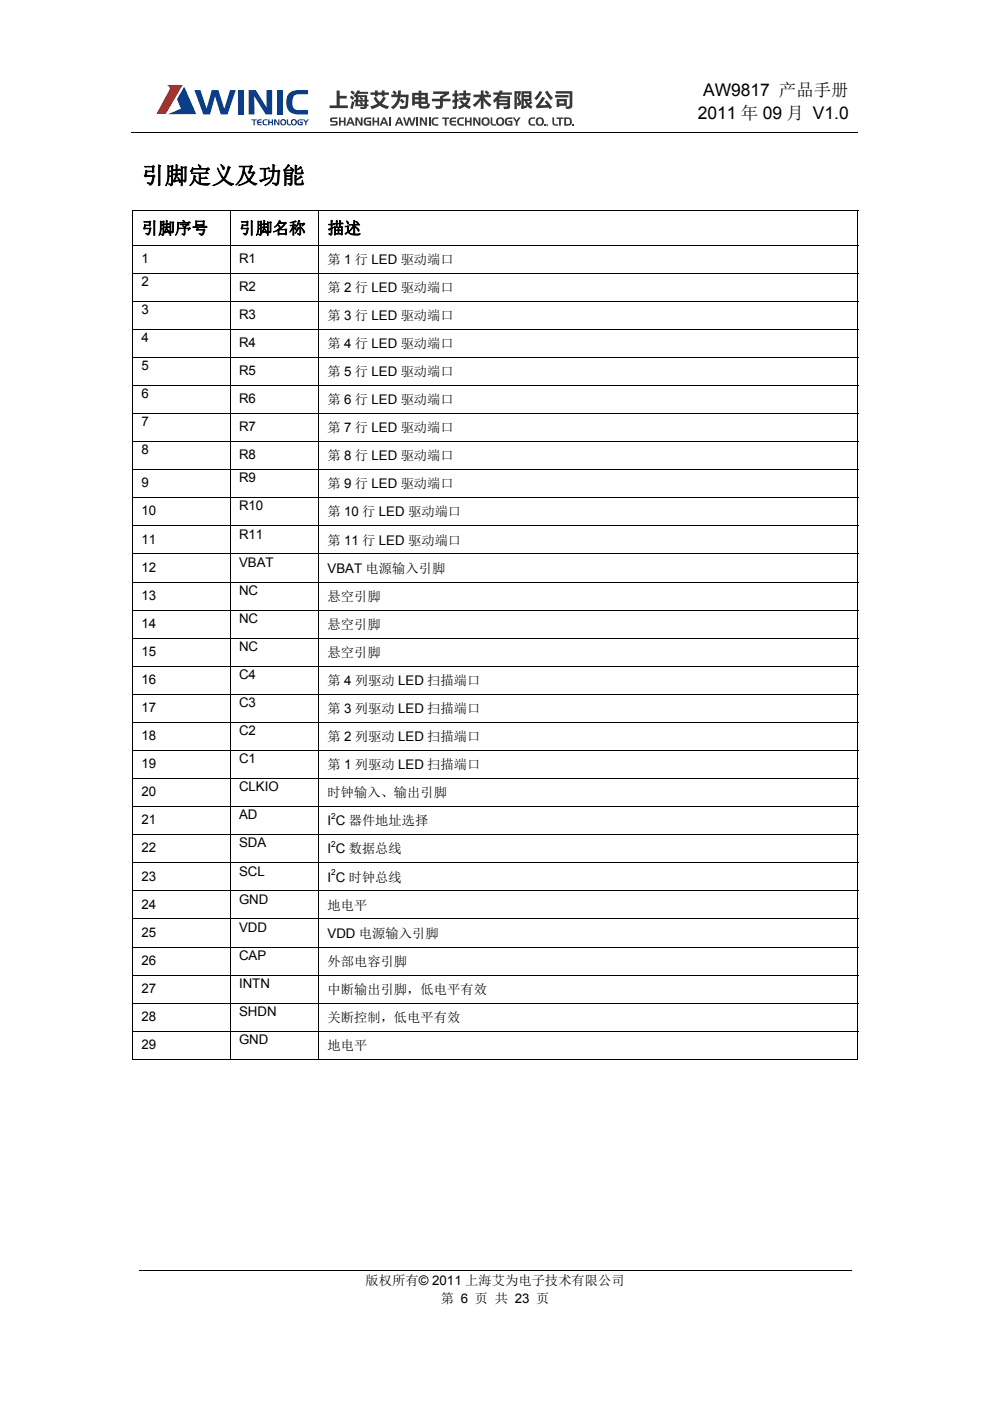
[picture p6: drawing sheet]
<svg xmlns="http://www.w3.org/2000/svg" width="210mm" height="297mm" viewBox="0 0 210 297" stroke-linecap="round" stroke-linejoin="round" font-family="sans-serif">
<g fill="#393633">
<path d="M71.4 19.2h.7v1.1h1.4v.6h-1.4v1.5h1.7v.5h-3.9v-.5h1.5z" fill-rule="evenodd"/>
<path d="M75.8 19.2h.6l-.1 .3h1.8v.4h-2.1l-.2 .3h2.1v.9h.3v.5h-.3l-.1 .5h.3v.4h-.3a.69 .69 0 0 1-1 .6h-.3l-.1-.4h.8l.1-.2h-2l.1-.9h-.3v-.5h.4v-.6l-.2 .2-.3-.4zM76.6 20.6l.4 .3-.2 .2h.5v-.5zM76.1 20.6l-.1 .5h.7l-.5-.3 .3-.2zM75.9 21.6v.5h.7l-.4-.3 .3-.2zM76.6 21.6l.4 .3-.2 .2h.5v-.5zM74.7 19.2l.6 .5-.4 .4-.6-.5zM74.5 20.3l.7 .5-.4 .4-.6-.6zM74.7 21.4l.5 .2-.4 1.5-.5-.1z" fill-rule="evenodd"/>
<path d="M78.6 19.6h.9v-.4h.6v.4h.9v-.4h.6v.4h.9v.5h-.9v.3h-.6v-.3h-.9v.3h-.6v-.3h-.9zM79.2 20.8l.5-.3 .8 1.1 .8-1.1 .6 .3-.9 1.2 1.5 .5-.3 .6-1.7-.7-1.7 .8-.3-.7 1.6-.5z" fill-rule="evenodd"/>
<path d="M83.2 19.5l.4-.3 .6 .5-.4 .4h.6v-.9h.6v.9h1.7l-.1 1.8a.94 .94 0 0 1-1.2 1.2h-.5l-.1-.6 1.1-.1 .2-1.8h-1.2l-.1 .7 .4-.4 .6 .6-.4 .4-.6-.6-.4 .9-.6 .7-.4 .3-.5-.5 1-.9 .4-1.2h-1.3v-.5h.7z" fill-rule="evenodd"/>
<path d="M87.4 19.7h1.4v-.5h.6v.5h1.3v2.2l.5 .1a.93 .93 0 0 1-1.3 1 .82 .82 0 0 1-1.1-.5v-.5h-.8v.4h-.6zM89.4 20.2v.4h.8v-.4zM88 20.2v.4h.8v-.4zM89.4 21.1v.4h.8v-.4zM88 21.1v.4h.8v-.4zM89.4 22v.4a.91 .91 0 0 0 1.1 0l.1-.4z" fill-rule="evenodd"/>
<path d="M91.9 19.4h3.3v.5l-1.3 .8v.2h1.6v.6h-1.6l-.1 1.3-.3 .3h-1l-.2-.6 .9-.1 .1-.9h-1.7v-.6h1.7v-.4l1-.6h-2.4z" fill-rule="evenodd"/>
<path d="M97.4 19.7h.9v-.5h.5v.5h1v.5h-1v.5h.9v.6l-.7 .9 .9 .4-.3 .5-1-.5-1.2 .6-.3-.6 1-.4-.6-.7 .4-.3 .7 .7 .5-.7h-1.7v-.5h.9v-.5h-.9zM96.4 19.2h.5v.7h.4v.5h-.4v.6l.4-.1v.6h-.4l-.1 1.4-.7 .2-.1-.5 .4-.1v-.8l-.4 .1-.1-.6 .5-.1v-.7h-.4v-.5h.4z" fill-rule="evenodd"/>
<path d="M100.4 20.1h1.6v-.9h.6v.9h.8l-.6-.6 .3-.3 .7 .5-.4 .4h.7v.5h-1.4l.8 1 .8 .6-.5 .5-1.2-1.4v1.8h-.6v-1.9l-1.3 1.5-.4-.5 .7-.5 .8-1.1h-1.4z" fill-rule="evenodd"/>
<path d="M104.6 19.6h1.2l.2-.4h.6l-.1 .4h2.1v.5h-2.3l-.2 .3h2.1v2.3a.79 .79 0 0 1-1.3 .3l-.2-.4h.7l.2-.3h-1.7v.8h-.6v-1.7l-.5 .5-.2-.7 1-1.1h-1zM105.9 20.8v.3h1.7v-.3zM105.9 21.6v.3h1.7v-.3z" fill-rule="evenodd"/>
<path d="M109.1 19.3h1.4l-.4 1.5a.9 .9 0 0 1 .4 1 .9 .9 0 0 1-.8 .7l-.1-.7h.4v-.4a1.49 1.49 0 0 1-.1-1.6h-.3v3.4h-.5zM110.6 19.3h2.1l-.1 2.1 .3 .4-.6 .4 .6 .3-.2 .6-1-.7v.4l-1 .4-.2-.5 .1-.3zM111.1 19.8v.4h1.1v-.4zM111.1 20.6v.3h1.1v-.3zM111.1 21.4v1.1l.6-.2-.4-.9zM111.8 21.4l.2 .5 .6-.5z" fill-rule="evenodd"/>
<path d="M115.6 19.5l.5-.3 1.2 1.6-.5 .4zM114.4 19.3l.6 .2-.4 .8-.9 1-.4-.5zM115 20.5l.6 .3-1.1 1.5h1.5l-.5-.7 .5-.3 1.1 1.5-.5 .4-.2-.4-2.5 .2-.3-.5 .7-.7z" fill-rule="evenodd"/>
<path d="M117.9 19.3h3.5v3a.87 .87 0 0 1-1.4 .7l-.1-.5h.7l.2-.2v-2.5h-2.9zM117.7 20.2h2.9v.5h-2.9zM118.1 21h2.1v1.4h-1.6v.3h-.5zM118.6 21.5v.4h1.1v-.4z" fill-rule="evenodd"/>
</g>
<path d="M39.1 18.4l2.5 5.8h-6l2.8-1.2-.9-1.9z" fill-rule="evenodd" fill="#0c3e87"/>
<path d="M35.4 18h3.4l-3.6 6.2h-2l2.8-5.3-.1-.4z" fill-rule="evenodd" fill="#da251d"/>
<g fill="#0c3e87">
<path d="M41.2 19.1h1.3l1.3 4 1.1-4h1.4l1.3 4 1.2-4h1.2l-1.7 5.2h-1.5l-1.2-3.9-1 3.9h-1.5z" fill-rule="evenodd"/>
<path d="M52.7 19.1h1.6l2.3 3.7-.1-3.7h1.2v5.2h-1.4l-2.4-3.9 .1 3.9h-1.3z" fill-rule="evenodd"/>
<path d="M61.4 19.7a5.9 5.9 0 0 1 3.9-.6v.9h-1.9a1.43 1.43 0 0 0-1.4 1.8l.1 .7a1.2 1.2 0 0 0 1.5 .8h1.7v1h-1.4a2.53 2.53 0 0 1-3.2-2.5l.1-.9z" fill-rule="evenodd"/>
<path d="M53.3 25.3h1.1v.2h-.4v1.1h-.2v-1.1h-.5z" fill-rule="evenodd"/>
<path d="M54.6 25.6l.2-.2 .7-.1v.2l-.6 .1-.1 .2h.7v.2h-.7l.1 .3 .6 .1v.2l-.8-.1a.73 .73 0 0 1-.1-.9z" fill-rule="evenodd"/>
<path d="M55.7 25.5l.3-.2h.7v.2h-.6l-.1 .2a.41 .41 0 0 0 .2 .7h.5v.2a.73 .73 0 0 1-.9-.2 .73 .73 0 0 1-.1-.9z" fill-rule="evenodd"/>
<path d="M56.9 25.3h.2v.5h.5v-.5h.3v1.3h-.3v-.6h-.5v.6h-.2z" fill-rule="evenodd"/>
<path d="M58.1 25.3h.4l.5 .9v-.9h.3v1.3h-.3l-.6-1v1h-.3z" fill-rule="evenodd"/>
<path d="M59.6 25.4a.7 .7 0 0 1 1 .1 .7 .7 0 0 1-.1 1 .7 .7 0 0 1-1-.3zM59.8 25.6a.49 .49 0 0 0 .3 .8 .49 .49 0 0 0 .2-.8z" fill-rule="evenodd"/>
<path d="M60.8 25.3h.3v.9l.6 .2v.2l-.6-.1-.2-.1z" fill-rule="evenodd"/>
<path d="M61.7 25.9a.68 .68 0 0 1 1.3 0 .68 .68 0 0 1-1.3 0zM62.1 25.6a.44 .44 0 0 0-.1 .6 .44 .44 0 0 0 .6 0 .44 .44 0 0 0 0-.6z" fill-rule="evenodd"/>
<path d="M63.3 25.4l.9-.1v.2h-.7a.47 .47 0 0 0-.1 .6 .47 .47 0 0 0 .5 .2v-.3h-.3v-.2h.6v.8h-.8a.69 .69 0 0 1-.1-1.2z" fill-rule="evenodd"/>
<path d="M64.2 25.3h.4l.3 .5 .3-.5h.3l-.5 .7v.6h-.3v-.6z" fill-rule="evenodd"/>
</g>
<g fill="#0c3e87">
<path d="M50.5 19.1h1.2v5.2h-1.2z"/>
<path d="M58.8 19.1h1.2v5.2h-1.2z"/>
</g>
<g fill="#393633">
<path d="M70.1 25.1l.3-.2h1.2v.3h-1l-.2 .2 .1 .2h.8a.52 .52 0 0 1 .3 .6 .52 .52 0 0 1-.5 .4h-1v-.3h1.1v-.3l-.6-.1a.52 .52 0 0 1-.6-.2 .52 .52 0 0 1 .1-.6z" fill-rule="evenodd"/>
<path d="M71.9 24.9h.4v.7h.6v-.7h.4v1.7h-.4v-.7h-.6v.7h-.4z" fill-rule="evenodd"/>
<path d="M74.3 25.3l-.2 .6h.5zM74.1 24.9h.4l.8 1.7h-.4l-.2-.4h-.7l-.2 .4h-.4z" fill-rule="evenodd"/>
<path d="M75.4 24.9h.4l.7 1.2v-1.2h.4v1.7h-.4l-.8-1.3 .1 1.3h-.4z" fill-rule="evenodd"/>
<path d="M77.3 25.1l.6-.2h.8v.3h-.9a.63 .63 0 0 0-.3 .7 .63 .63 0 0 0 .5 .4h.4v-.4h-.5v-.3h.8v1h-1.2l-.2-.2-.2-.5z" fill-rule="evenodd"/>
<path d="M79 24.9h.4v.7h.7v-.7h.3v1.7h-.3v-.7h-.7v.7h-.4z" fill-rule="evenodd"/>
<path d="M81.4 25.3l-.2 .6h.5zM81.3 24.9h.3l.8 1.7h-.4l-.2-.4h-.7l-.2 .4h-.4z" fill-rule="evenodd"/>
<path d="M84.6 25.3l-.2 .6h.5zM84.5 24.9h.4l.7 1.7h-.4l-.2-.4h-.7l-.2 .4h-.4z" fill-rule="evenodd"/>
<path d="M85.5 24.9h.4l.4 1.3 .3-1.3h.4l.4 1.3 .4-1.3h.4l-.6 1.7h-.4l-.4-1.3-.3 1.3h-.5z" fill-rule="evenodd"/>
<path d="M89 24.9h.5l.7 1.2v-1.2h.4v1.7h-.5l-.7-1.3v1.3h-.4z" fill-rule="evenodd"/>
<path d="M91.8 25.1l.3-.2h.9v.3h-.6a.6 .6 0 0 0-.5 .5 .6 .6 0 0 0 .3 .6h.8v.3a1 1 0 0 1-1.3-.2 1 1 0 0 1 .1-1.3z" fill-rule="evenodd"/>
<path d="M93.8 24.9h1.5v.3h-.6v1.4h-.4v-1.4h-.5z" fill-rule="evenodd"/>
<path d="M95.6 25.1l1.2-.2v.3l-.9 .1-.2 .3h1.1v.3h-1.1l.2 .4h.9v.3a1 1 0 0 1-1.3-.2 1 1 0 0 1 .1-1.3z" fill-rule="evenodd"/>
<path d="M97.2 25.1l.3-.2h.9v.3h-.6l-.4 .2a.7 .7 0 0 0 .2 .8 .7 .7 0 0 0 .8 .1v.3h-.9l-.3-.2-.2-.5z" fill-rule="evenodd"/>
<path d="M98.6 24.9h.4v.7h.7v-.7h.3v1.7h-.3v-.7h-.7v.7h-.4z" fill-rule="evenodd"/>
<path d="M100.4 24.9h.4l.7 1.2v-1.2h.4v1.7h-.4l-.8-1.3v1.3h-.3z" fill-rule="evenodd"/>
<path d="M102.1 25.8a.91 .91 0 0 1 1.8 0 .91 .91 0 0 1-1.8 0zM102.6 25.3a.63 .63 0 0 0 .3 1.1h.2a.67 .67 0 0 0 .3-1l-.3-.2z" fill-rule="evenodd"/>
<path d="M104.1 24.9h.3v1.3l.8 .2v.2h-.4a.68 .68 0 0 1-.7-.9z" fill-rule="evenodd"/>
<path d="M105.2 25.8a.91 .91 0 0 1 1.8 0 .91 .91 0 0 1-1.8 0zM105.8 25.3a.66 .66 0 0 0 .3 1.1 .66 .66 0 0 0 .3-1.1z" fill-rule="evenodd"/>
<path d="M107.3 25.1l.5-.2h.9v.3h-1a.63 .63 0 0 0 .3 1.1h.3v-.4h-.5v-.3h.9v1h-1.2l-.3-.2-.1-.5z" fill-rule="evenodd"/>
<path d="M108.7 24.9h.4l.5 .7 .4-.7h.4l-.6 1v.7h-.4v-.7z" fill-rule="evenodd"/>
<path d="M112.3 25.1l.3-.2h.9v.3h-.6a.61 .61 0 0 0-.5 .5 .61 .61 0 0 0 .4 .6h.7v.3a1.07 1.07 0 0 1-1.3-.3l-.1-.9z" fill-rule="evenodd"/>
<path d="M113.6 25.8a.91 .91 0 0 1 1.8 0 .91 .91 0 0 1-1.8 0zM114.2 25.3l-.2 .5 .2 .5a.55 .55 0 0 0 .7-.1 .55 .55 0 0 0 0-.7l-.3-.3z" fill-rule="evenodd"/>
<path d="M115.9 26.3h.3l-.2 .6z" fill-rule="evenodd"/>
<path d="M117.2 24.9h.3l.1 1.3 .8 .2v.2a.85 .85 0 0 1-1-.1 .85 .85 0 0 1-.2-.8z" fill-rule="evenodd"/>
<path d="M118 24.9h1.5v.3h-.5v1.4h-.4v-1.4h-.6z" fill-rule="evenodd"/>
<path d="M120.1 25.2v1.1a.67 .67 0 0 0 .7-.2 .67 .67 0 0 0 0-.8zM119.7 24.9h.4a.93 .93 0 0 1 1.2 .9 .93 .93 0 0 1-1.2 .9l-.4-.1z" fill-rule="evenodd"/>
</g>
<g fill="#393633">
<path d="M82.5 24.9h.4v1.7h-.4z"/>
<path d="M88.3 24.9h.4v1.7h-.4z"/>
<path d="M90.9 24.9h.4v1.7h-.4z"/>
<path d="M115.4 26.3h.3v.3h-.3z"/>
<path d="M121.5 26.3h.2v.3h-.2z"/>
</g>
<g fill="none" stroke="#000" stroke-width=".21">
<path d="M27.9 28.1h154M28 44.7h154M28 52h154M28 57.9h154M28.1 44.8v7.1M28.1 52v5.8M28.1 58v5.8M48.8 44.8v7.1M48.8 52v5.8M48.8 58v5.8M67.6 44.8v7.1M67.6 52v5.8"/>
<path d="M67.6 58v5.8M181.9 44.8v7.1M181.9 52v5.8M181.9 58v5.8M28 63.9h154M28 69.8h154M28 75.8h154M28.1 64v5.7M28.1 69.9v5.8M28.1 75.9v5.7M48.8 64v5.7M48.8 69.9v5.8"/>
<path d="M48.8 75.9v5.7M67.6 64v5.7M67.6 69.9v5.8M67.6 75.9v5.7M181.9 64v5.7M181.9 69.9v5.8M181.9 75.9v5.7M28 81.7h154M28 87.7h154M28 93.6h154M28 99.6h154M28.1 81.8v5.8"/>
<path d="M28.1 87.8v5.8M28.1 93.7v5.8M28.1 99.7v5.8M48.8 81.8v5.8M48.8 87.8v5.8M48.8 93.7v5.8M48.8 99.7v5.8M67.6 81.8v5.8M67.6 87.8v5.8M67.6 93.7v5.8M67.6 99.7v5.8M181.9 81.8v5.8"/>
<path d="M181.9 87.8v5.8M181.9 93.7v5.8M181.9 99.7v5.8M28 105.5h154M28 111.5h154M28 117.5h154M28.1 105.6v5.8M28.1 111.6v5.8M28.1 117.5v5.8M48.8 105.6v5.8M48.8 111.6v5.8M48.8 117.5v5.8"/>
<path d="M67.6 105.6v5.8M67.6 111.6v5.8M67.6 117.5v5.8M181.9 105.6v5.8M181.9 111.6v5.8M181.9 117.5v5.8M28 123.4h154M28 129.3h154M28 135.3h154M28.1 123.5v5.8M28.1 129.4v5.8M28.1 135.4v5.8"/>
<path d="M48.8 123.5v5.8M48.8 129.4v5.8M48.8 135.4v5.8M67.6 123.5v5.8M67.6 129.4v5.8M67.6 135.4v5.8M181.9 123.5v5.8M181.9 129.4v5.8M181.9 135.4v5.8M28 141.3h154M28 147.2h154M28 153.2h154"/>
<path d="M28 159.1h154M28.1 141.4v5.7M28.1 147.3v5.8M28.1 153.2v5.8M28.1 159.2v5.8M48.8 141.4v5.7M48.8 147.3v5.8M48.8 153.2v5.8M48.8 159.2v5.8M67.6 141.4v5.7M67.6 147.3v5.8M67.6 153.2v5.8"/>
<path d="M67.6 159.2v5.8M181.9 141.4v5.7M181.9 147.3v5.8M181.9 153.2v5.8M181.9 159.2v5.8M28 165.1h154M28 171h154M28 177h154M28.1 165.2v5.7M28.1 171.1v5.8M28.1 177.1v5.8M48.8 165.2v5.7"/>
<path d="M48.8 171.1v5.8M48.8 177.1v5.8M67.6 165.2v5.7M67.6 171.1v5.8M67.6 177.1v5.8M181.9 165.2v5.7M181.9 171.1v5.8M181.9 177.1v5.8M28 182.9h154M28 188.9h154M28 194.8h154M28.1 183v5.8"/>
<path d="M28.1 189v5.8M28.1 194.9v5.8M48.8 183v5.8M48.8 189v5.8M48.8 194.9v5.8M67.6 183v5.8M67.6 189v5.8M67.6 194.9v5.8M181.9 183v5.8M181.9 189v5.8M181.9 194.9v5.8M28 200.8h154"/>
<path d="M28 206.8h154M28 212.7h154M28 218.7h154M28.1 200.9v5.8M28.1 206.8v5.8M28.1 212.8v5.8M28.1 218.7v6M48.8 200.9v5.8M48.8 206.8v5.8M48.8 212.8v5.8M48.8 218.7v6M67.6 200.9v5.8"/>
<path d="M67.6 206.8v5.8M67.6 212.8v5.8M67.6 218.7v6M181.9 200.9v5.8M181.9 206.8v5.8M181.9 212.8v5.8M181.9 218.7v6M28 224.6h20.7M48.9 224.6h18.6M67.7 224.6h114.2M29.5 269.3h151.1"/>
</g>
<path d="M28 44.6h.2v.2h-.2zM181.9 44.6h.1v.2h-.1zM181.9 224.5h.1v.2h-.1z" fill="#000"/>
<text font-size="4.9" x="30" y="38.9">引脚定义及功能</text>
<g font-size="3.7">
<text x="149.1" y="20.4">AW9817 产品手册</text>
<text x="148" y="25.2">2011 年 09 月 V1.0</text>
</g>
<g font-size="3.5">
<text x="30" y="49.6">引脚序号</text>
<text x="50.7" y="49.6">引脚名称</text>
<text x="69.5" y="49.6">描述</text>
</g>
<g font-size="2.8">
<text x="30" y="55.7">1</text>
<text x="50.7" y="55.7">R1</text>
<text x="69.5" y="55.9">第 1 行 LED 驱动端口</text>
<text x="30" y="60.6">2</text>
<text x="50.7" y="61.7">R2</text>
<text x="69.5" y="61.9">第 2 行 LED 驱动端口</text>
<text x="30" y="66.6">3</text>
<text x="50.7" y="67.6">R3</text>
<text x="69.5" y="67.8">第 3 行 LED 驱动端口</text>
<text x="30" y="72.5">4</text>
<text x="50.7" y="73.6">R4</text>
<text x="69.5" y="73.8">第 4 行 LED 驱动端口</text>
<text x="30" y="78.5">5</text>
<text x="50.7" y="79.5">R5</text>
<text x="69.5" y="79.7">第 5 行 LED 驱动端口</text>
<text x="30" y="84.4">6</text>
<text x="50.7" y="85.5">R6</text>
<text x="69.5" y="85.7">第 6 行 LED 驱动端口</text>
<text x="30" y="90.4">7</text>
<text x="50.7" y="91.4">R7</text>
<text x="69.5" y="91.7">第 7 行 LED 驱动端口</text>
<text x="30" y="96.3">8</text>
<text x="50.7" y="97.4">R8</text>
<text x="69.5" y="97.6">第 8 行 LED 驱动端口</text>
<text x="30" y="103.3">9</text>
<text x="50.7" y="102.3">R9</text>
<text x="69.5" y="103.5">第 9 行 LED 驱动端口</text>
<text x="30" y="109.3">10</text>
<text x="50.7" y="108.2">R10</text>
<text x="69.5" y="109.5">第 10 行 LED 驱动端口</text>
<text x="30" y="115.3">11</text>
<text x="50.7" y="114.2">R11</text>
<text x="69.5" y="115.5">第 11 行 LED 驱动端口</text>
<text x="30" y="121.2">12</text>
<text x="50.7" y="120.1">VBAT</text>
<text x="69.5" y="121.4">VBAT 电源输入引脚</text>
<text x="30" y="127.1">13</text>
<text x="50.7" y="126.1">NC</text>
<text x="69.5" y="127.4">悬空引脚</text>
<text x="30" y="133.1">14</text>
<text x="50.7" y="132">NC</text>
<text x="69.5" y="133.3">悬空引脚</text>
<text x="30" y="139.1">15</text>
<text x="50.7" y="138">NC</text>
<text x="50.7" y="144">C4</text>
<text x="69.5" y="139.3">悬空引脚</text>
<text x="30" y="145">16</text>
<text x="50.7" y="149.9">C3</text>
<text x="69.5" y="145.2">第 4 列驱动 LED 扫描端口</text>
<text x="30" y="151">17</text>
<text x="50.7" y="155.9">C2</text>
<text x="69.5" y="151.2">第 3 列驱动 LED 扫描端口</text>
<text x="30" y="156.9">18</text>
<text x="50.7" y="161.8">C1</text>
<text x="69.5" y="157.1">第 2 列驱动 LED 扫描端口</text>
<text x="30" y="162.9">19</text>
<text x="50.7" y="167.8">CLKIO</text>
<text x="69.5" y="163.1">第 1 列驱动 LED 扫描端口</text>
<text x="30" y="168.8">20</text>
<text x="50.7" y="173.7">AD</text>
<text x="69.5" y="169">时钟输入、输出引脚</text>
<text x="30" y="174.8">21</text>
<text x="50.7" y="179.7">SDA</text>
<text x="69.5" y="175">I C 器件地址选择</text>
<text x="30" y="180.7">22</text>
<text x="50.7" y="185.6">SCL</text>
<text x="69.5" y="180.9">I C 数据总线</text>
<text x="30" y="186.7">23</text>
<text x="50.7" y="191.6">GND</text>
<text x="69.5" y="186.9">I C 时钟总线</text>
<text x="30" y="192.6">24</text>
<text x="50.7" y="197.5">VDD</text>
<text x="69.5" y="192.8">地电平</text>
<text x="30" y="198.6">25</text>
<text x="50.7" y="203.5">CAP</text>
<text x="69.5" y="198.8">VDD 电源输入引脚</text>
<text x="30" y="204.5">26</text>
<text x="50.7" y="209.4">INTN</text>
<text x="69.5" y="204.7">外部电容引脚</text>
<text x="30" y="210.5">27</text>
<text x="50.7" y="215.4">SHDN</text>
<text x="69.5" y="210.7">中断输出引脚，低电平有效</text>
<text x="30" y="216.5">28</text>
<text x="50.7" y="221.3">GND</text>
<text x="69.5" y="216.7">关断控制，低电平有效</text>
<text x="30" y="222.4">29</text>
<text x="69.5" y="222.6">地电平</text>
<text x="77.5" y="272.5">版权所有© 2011 上海艾为电子技术有限公司</text>
<text x="93.5" y="276.2">第 6 页 共 23 页</text>
</g>
<g font-size="1.8">
<text x="70.3" y="173.6">2</text>
<text x="70.3" y="179.5">2</text>
<text x="70.3" y="185.5">2</text>
</g>
</svg>
